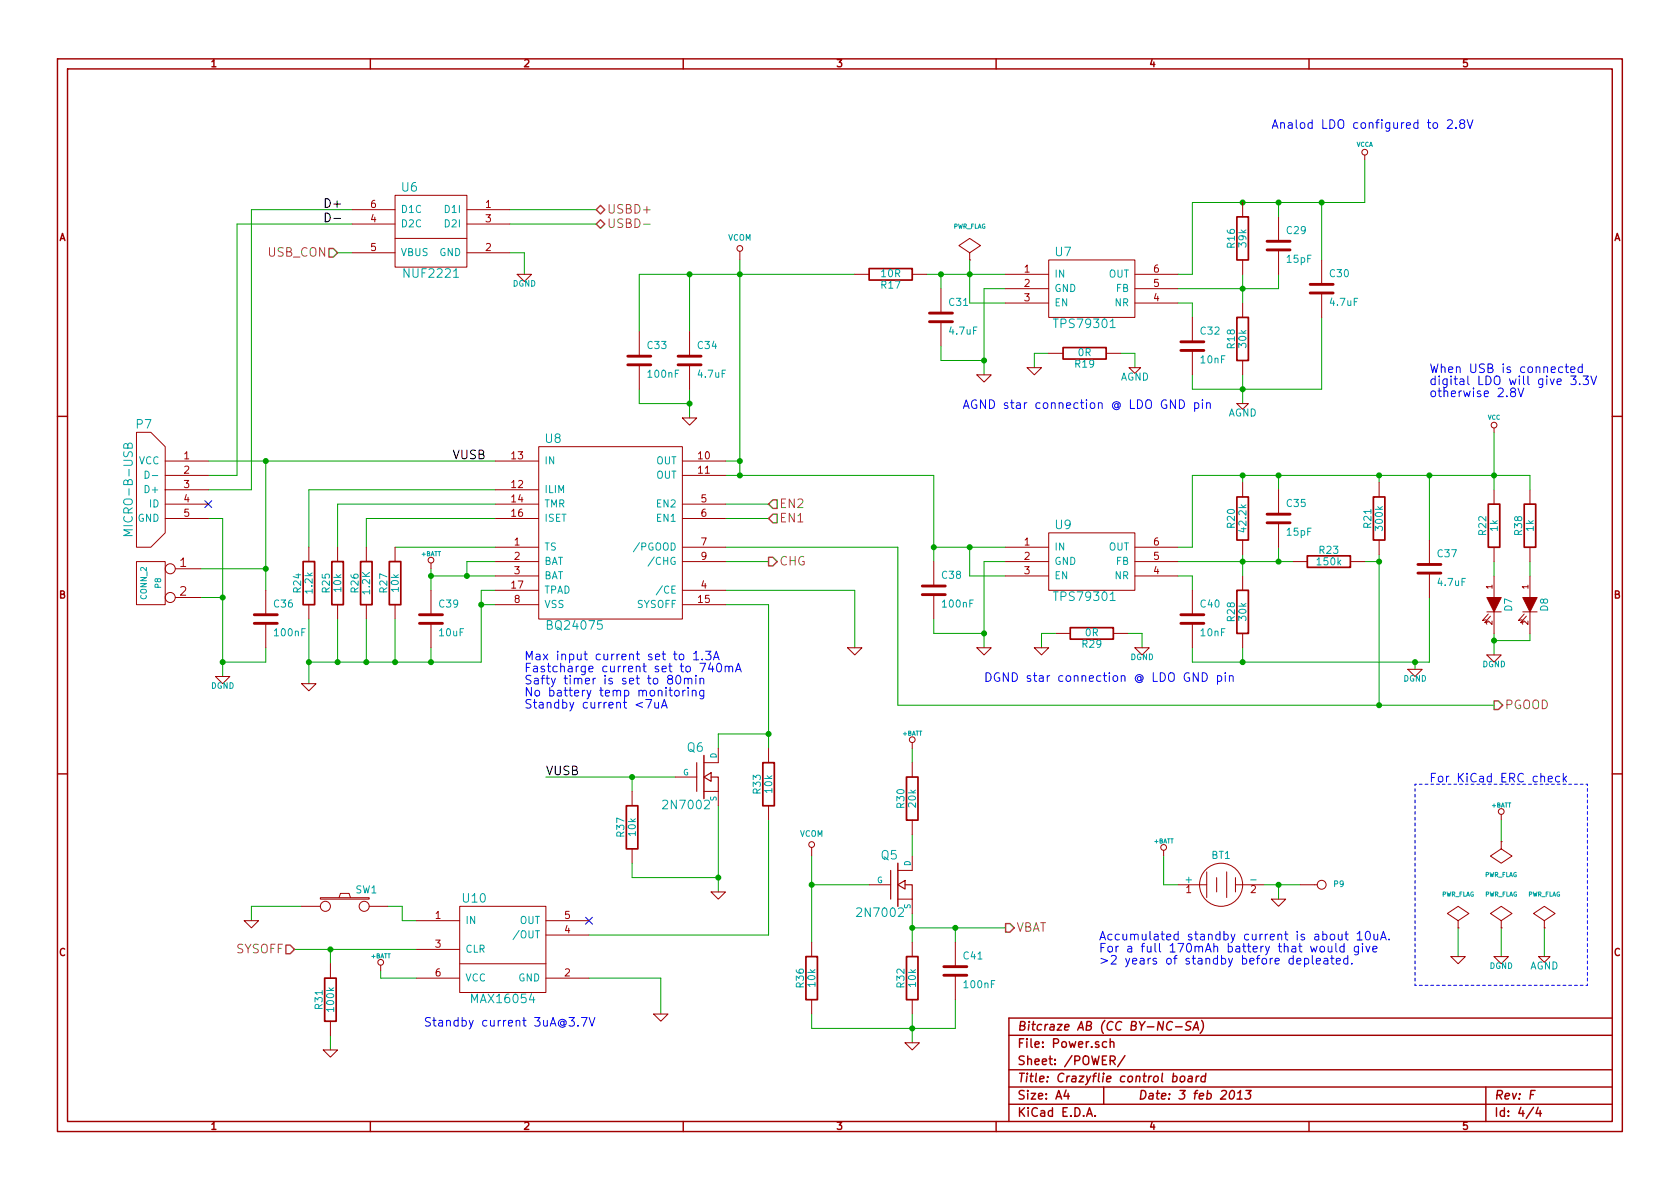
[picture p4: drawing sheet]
<svg xmlns="http://www.w3.org/2000/svg" width="297mm" height="210mm" viewBox="0 0 297 210" stroke-linecap="round" stroke-linejoin="round" font-family="sans-serif">
<g fill="none" stroke="#a00000" stroke-width=".25">
<path d="M10.2 10.4h276.6v189.7h-276.6zM11.9 12.2h273.2v186.1h-273.2zM65.5 10.4v1.8M120.8 10.4v1.8M176.1 10.4v1.8M231.4 10.4v1.8M10.2 73.6h1.7M285.1 73.6h1.7M10.2 136.8h1.7M124.5 133.6v7.6M285.1 136.8h1.7M158.7 152.6v7.7"/>
<path d="M65.5 198.3v1.8M120.8 198.3v1.8M176.1 198.3v1.8M178.4 183.1h106.7M178.4 189.2h106.7M178.4 195.3h106.7M178.4 192.2h106.7M188.5 192.8l-.4 1h1M188.8 193.3v1.1M192.1 197.4l.5-1.5 .5 1.5M192.3 197h.7M193.6 197.3v.1"/>
<path d="M195.1 192.2v3.1M195.7 184.3a.48 .48 0 0 0-.7 0v.8l.2 .1 .5-.1M196.3 184.3h.1a.36 .36 0 0 1 .6 .1v.8M196.3 187.5h.7l.2-.3-.1-.3-.2-.2h-.6v1.6M196.3 183.7v1.5M196.7 187.5l.5 .8M198.9 186.7l-1.3 1.9M207.4 190.4l.5-.1 .2 .3-.1 .6-.3 .1-.4-.1M207.5 189.8l-.2 1.5M207.8 181.6h1.2M208.9 190.4l.3-.1 .3 .3-.1 .4-.3 .3-.3-.1-.2-.2 .1-.4zM210.2 190.4h.5v.9"/>
<path d="M210.6 180.7a.61 .61 0 0 0-.9 .2l.1 .3 .4 .3a.36 .36 0 0 1 .3 .3 .36 .36 0 0 1-.3 .4l-.6-.1M210.8 190.7a.69 .69 0 0 0-.8 .3l.1 .2 .1 .1 .5-.1M210.9 182.2l.7-1.6 .3 1.6M211.1 181.7h.7M211.6 190.3l-.2 1M212 190.3l-.3 .1-.2 .2M212.5 180.4a1.78 1.78 0 0 1-.3 2.3M213.1 190.4l-.1-.1a.52 .52 0 0 0-.6 .3v.6l.2 .1 .4-.1M213.2 189.8l-.2 1.5M217.6 193l.4-.2a.88 .88 0 0 1-.3 1.6l-.3-.3a1.19 1.19 0 0 1 .2-1.1zM218.7 194.4h.9M218.8 193.3l.6-.5-.2 1.6"/>
<path d="M220.3 192.8h.9l-.6 .6 .4 .1 .1 .2-.2 .6-.6 .1-.2-.2M231.4 198.3v1.8M262.7 192.2v6.1M271.1 195.8l-1.3 2M272 195.8l-.4 1.1h.9M272.3 196.4v1M285.1 180h-106.7v18.3"/>
</g>
<g fill="none" stroke="#00a000" stroke-width=".18">
<path d="M62.2 39.6h-20.3v44.5h-5.1M62.2 37.1h-17.8v49.5h-7.6M90.2 37.1h15.2M90.2 39.6h15.2M226.1 35.8v2.5M233.7 35.8v10.2M241.3 28.2v7.6h-30.5v12.7h-2.5M59.7 44.7h2.5M90.2 44.7h2.5v3.8M121.9 48.5v10.2M130.8 46v38.1M151.1 48.5h-38.1v10.2"/>
<path d="M163.8 48.5h14M166.4 48.5v2.5M171.4 46v7.6h6.4M177.8 51h-3.8v15.3M208.3 53.6h2.5v2.5M219.7 48.5v5.1M226.1 48.5v2.5h-17.8M233.7 56.1v12.7h-22.9v-2.5M113 68.8v2.6h8.9M121.9 68.8v5.1M166.4 61.2v2.5h7.6M185.4 62.5h-2.5v2.5"/>
<path d="M198.1 62.5h2.6v2.5M219.7 66.3v5.1M264.2 76.4v10.2M36.8 91.7h2.6v27.9M36.8 81.5h50.8M47 81.5v22.9M69.8 96.8h17.8M87.6 89.1h-27.9v7.7M87.6 86.6h-33v10.2M87.6 99.3h-5.1v2.5M87.6 91.7h-22.8v5.1M128.3 84.1h36.8v15.2"/>
<path d="M128.3 89.1h7.6M128.3 99.3h7.6M128.3 96.8h30.4v27.9h105.5M128.3 91.7h7.6M128.3 81.5h2.5M165.1 96.8h12.7M171.4 96.8v5h6.4M177.8 99.3h-3.8v15.2M208.3 99.3h20.3M219.7 84.1v1.2M219.7 98v3.8M226.1 84.1v2.5"/>
<path d="M226.1 96.8v2.5M241.3 99.3h2.5M243.8 84.1v1.2M243.8 98v26.7M252.7 84.1v11.4M264.2 99.3v2.5M270.5 86.6v-2.5h-59.7v12.7h-2.5M270.5 99.3v2.5M35.6 105.7h3.8M35.6 100.6h11.4M47 114.5v2.6h-7.6M54.6 109.5v11.4"/>
<path d="M59.7 109.5v7.6M64.8 109.5v7.6M69.8 109.5v7.6M76.2 100.6v3.8M76.2 114.5v2.6M76.2 101.8h11.4M85.1 106.9h2.5M87.6 104.4h-2.5v12.7h-30.5M128.3 106.9h7.6v25.4M128.3 104.4h22.8v10.1M165.1 109.5v2.5h8.9M186.7 112h-2.6v2.5"/>
<path d="M199.4 112h2.5v2.5M208.3 101.8h2.5v2.6M219.7 114.5v2.6M250.2 117.1v1.3M252.7 105.7v11.4h-41.9v-2.6M264.2 112v3.8M270.5 112v1.3h-6.3M96.5 137.4h22.9M111.8 137.4v2.5M135.9 129.8h-8.9v2.5M161.3 132.3v2.6M111.8 152.6v2.6h15.2"/>
<path d="M127 142.5v15.2M135.9 145v20.3h-31.8M143.5 151.4v15.2M143.5 156.5h10.2M161.3 147.6v3.8M205.7 151.4v5.1h2.6M223.5 156.5h6.4M226.1 156.5v2.5M265.4 145v3.8M52.1 167.9h21.6M53.3 160.3h-8.9v2.5M58.4 167.9v2.5"/>
<path d="M67.3 171.7v1.3h6.4M68.6 160.3h2.5v2.5h2.6M104.1 173h12.7v6.3M161.3 161.5v5.1M161.3 179.3v5.1M161.3 164.1h16.5M168.9 176.8v5.1h-25.4v-2.6M168.9 164.1v2.5M257.8 164.1v5.1M265.4 164.1v5.1M273 164.1v5.1M58.4 183.1v2.6"/>
</g>
<path d="M280.7 138.7h-30.5M280.7 138.7v35.5M250.2 174.2v-35.5M280.7 174.2h-30.5" fill="none" stroke="#00f" stroke-width=".18" stroke-dasharray=".5" stroke-dashoffset=".3"/>
<g fill="#00a000" stroke="#00a000" stroke-width=".25">
<circle cx="264.2" cy="113.3" r=".41"/>
<circle cx="135.9" cy="129.8" r=".41"/>
<circle cx="39.4" cy="105.7" r=".41"/>
<circle cx="76.2" cy="117.1" r=".41"/>
<circle cx="85.1" cy="106.9" r=".41"/>
<circle cx="121.9" cy="71.4" r=".41"/>
<circle cx="243.8" cy="99.3" r=".41"/>
<circle cx="243.8" cy="124.7" r=".41"/>
<circle cx="243.8" cy="84.1" r=".41"/>
<circle cx="219.7" cy="35.8" r=".41"/>
<circle cx="130.8" cy="48.5" r=".41"/>
<circle cx="226.1" cy="35.8" r=".41"/>
<circle cx="233.7" cy="35.8" r=".41"/>
<circle cx="226.1" cy="99.3" r=".41"/>
<circle cx="219.7" cy="117.1" r=".41"/>
<circle cx="219.7" cy="99.3" r=".41"/>
<circle cx="130.8" cy="84.1" r=".41"/>
<circle cx="54.6" cy="117.1" r=".41"/>
<circle cx="69.8" cy="117.1" r=".41"/>
<circle cx="39.4" cy="117.1" r=".41"/>
<circle cx="250.2" cy="117.1" r=".41"/>
<circle cx="165.1" cy="96.8" r=".41"/>
<circle cx="174" cy="112" r=".41"/>
<circle cx="174" cy="63.7" r=".41"/>
<circle cx="171.4" cy="96.8" r=".41"/>
<circle cx="130.8" cy="81.5" r=".41"/>
<circle cx="166.4" cy="48.5" r=".41"/>
<circle cx="171.4" cy="48.5" r=".41"/>
<circle cx="82.5" cy="101.8" r=".41"/>
<circle cx="47" cy="81.5" r=".41"/>
<circle cx="64.8" cy="117.1" r=".41"/>
<circle cx="264.2" cy="84.1" r=".41"/>
<circle cx="58.4" cy="167.9" r=".41"/>
<circle cx="252.7" cy="84.1" r=".41"/>
<circle cx="226.1" cy="84.1" r=".41"/>
<circle cx="219.7" cy="51" r=".41"/>
<circle cx="219.7" cy="68.8" r=".41"/>
<circle cx="219.7" cy="84.1" r=".41"/>
<circle cx="121.9" cy="48.5" r=".41"/>
<circle cx="76.2" cy="101.8" r=".41"/>
<circle cx="59.7" cy="117.1" r=".41"/>
<circle cx="47" cy="100.6" r=".41"/>
<circle cx="226.1" cy="156.5" r=".41"/>
<circle cx="127" cy="155.2" r=".41"/>
<circle cx="111.8" cy="137.4" r=".41"/>
<circle cx="143.5" cy="156.5" r=".41"/>
<circle cx="161.3" cy="181.9" r=".41"/>
<circle cx="161.3" cy="164.1" r=".41"/>
<circle cx="168.9" cy="164.1" r=".41"/>
</g>
<path d="M105.4 39.6l.8-.7 .7 .7-.7 .8zM105.4 37.1l.8-.8 .7 .8-.7 .7zM58.2 43.9h.7l.8 .8-.8 .8h-.7zM135.9 98.5h.8l.7 .8-.7 .8h-.8zM136.7 88.4h.7v1.5h-.7l-.8-.8zM136.7 90.9h.7v1.6h-.7l-.8-.8zM264.2 123.9h.7l.8 .8-.8 .8h-.7zM50.5 167.1h.8l.8 .8-.8 .8h-.8zM177.8 163.3h.8l.7 .8-.7 .7h-.8z" fill="none" stroke="#808000" stroke-width=".25"/>
<g fill="none" stroke="#a00000" stroke-width=".18">
<path d="M62.2 37.1h7.6M62.2 39.6h7.6M69.8 34.5h12.7v12.7h-12.7zM82.5 37.1h7.7M82.5 39.6h7.7M219.7 35.8v2.5M226.1 38.3v4.4M241.3 27.4v.8M62.2 44.7h7.6M69.8 42.2h12.7M82.5 44.7h7.7M91.4 48.5h2.6l-1.3 1.3z"/>
<path d="M113 58.7v4.3M121.9 58.7v4.3M130.8 44.4v1.6M151.1 48.5h2.6M161.3 48.5h2.5M166.4 51v4.4M166.4 56.9v4.3M171.4 46h.1M171.4 44.7l2-1.3-2-1.2-1.9 1.2 1.9 1.3v1.3M177.8 48.5h7.6M177.8 51h7.6M177.8 53.6h7.6"/>
<path d="M185.4 46h15.3v10.1h-15.3zM200.7 48.5h7.6M200.7 51h7.6M200.7 53.6h7.6M210.8 56.1v4.3M219.7 46v2.5M219.7 53.6v2.5M226.1 44.2v4.3M233.7 46v4.3M233.7 51.8v4.3M24.1 76.4h2.6l2.5 2.6v15.2l-2.5 2.6h-2.6zM95.2 79h25.4v30.5h-25.4z"/>
<path d="M113 64.5v4.3M120.6 73.9h2.6l-1.3 1.3zM121.9 64.5v4.3M172.7 66.3h2.6l-1.3 1.3zM181.6 65h2.5l-1.2 1.3zM185.4 62.5h2.6M195.6 62.5h2.5M199.6 65h2.1l-1 1zM210.8 62v4.3M218.7 71.4h2l-1 1zM219.7 63.7v2.6M264.2 75.7v.7"/>
<path d="M24.1 99.3h5.1v7.6h-5.1zM29.2 89.1h7.6M29.2 91.7h7.6M29.2 81.5h7.6M29.2 84.1h7.6M29.2 86.6h7.6M54.6 96.8v2.5M59.7 96.8v2.5M64.8 96.8v2.5M69.8 96.8v2.5M76.2 99.6v1M87.6 96.8h7.6"/>
<path d="M87.6 99.3h7.6M87.6 89.1h7.6M87.6 91.7h7.6M87.6 81.5h7.6M87.6 86.6h7.6M120.6 96.8h7.7M120.6 99.3h7.7M120.6 89.1h7.7M120.6 91.7h7.7M120.6 81.5h7.7M120.6 84.1h7.7M165.1 99.3v4.3"/>
<path d="M177.8 96.8h7.6M177.8 99.3h7.6M185.4 94.2h15.3v10.2h-15.3zM200.7 96.8h7.6M200.7 99.3h7.6M219.7 85.3v2.6M219.7 95.5v2.5M226.1 86.6v4.3M226.1 92.5v4.3M228.6 99.3h2.5M238.8 99.3h2.5M243.8 85.3v2.6"/>
<path d="M243.8 95.5v2.5M252.7 95.5v4.3M264.2 86.6v2.5M264.2 96.8v2.5M270.5 86.6v2.5M270.5 96.8v2.5M31 100.6h4.6M31 105.7h4.6M38.1 119.6h2.5l-1.2 1.3zM47 104.4v4.3M47 110.2v4.3M54.6 106.9v2.6"/>
<path d="M59.7 106.9v2.6M64.8 106.9v2.6M69.8 106.9v2.6M76.2 104.4v4.3M76.2 110.2v4.3M87.6 101.8h7.6M87.6 104.4h7.6M87.6 106.9h7.6M120.6 104.4h7.7M120.6 106.9h7.7M149.9 114.5h2.5l-1.3 1.3zM165.1 105.2v4.3"/>
<path d="M172.7 114.5h2.6l-1.3 1.3zM177.8 101.8h7.6M182.9 114.5h2.5l-1.3 1.3zM186.7 112h2.5M196.8 112h2.6M200.7 114.5h2.5l-1.3 1.3zM200.7 101.8h7.6M210.8 104.4v4.3M210.8 110.2v4.3M219.7 101.8v2.6M219.7 112v2.5M248.9 118.4h2.6l-1.3 1.2z"/>
<path d="M252.7 101.3v4.4M262.9 115.8h2.5l-1.2 1.3zM262.9 108.2h2.5M263.1 108.6l-1 1.1 .7-.1M263.5 109l-1 1.1 .6-.1M264.2 101.8v3.9M264.2 108.2v3.8M269.2 108.2h2.6M269.5 108.6l-1 1.1 .6-.1M269.9 109l-1 1.1 .6-.1M270.5 101.8v3.9M270.5 108.2v3.8"/>
<path d="M53.3 120.9h2.6l-1.3 1.3zM111.8 139.9v2.6M119.4 137.4h3.8M124.5 139.9h2.5v2.6M127 132.3v2.6h-2.5M135.9 132.3v2.6M161.3 131.3v1M161.3 134.9v2.5M56.6 158.7h8.7v.3h-8.7zM59.9 158.7l.3-.7h1.5l.3 .7M111.8 150.1v2.5M125.7 157.7h2.6l-1.3 1.3z"/>
<path d="M135.9 142.5v2.5M143.5 149.9v1.5M153.7 156.5h3.8M158.7 159h2.6v2.5M161.3 151.4v2.5h-2.6M161.3 145v2.6M205.7 150.4v1M208.3 156.5h5.1M213.4 154.2v4.5M215.1 155.2v2.5M216.9 154.2v4.5M218.4 156.5h5.1"/>
<path d="M218.4 155.2v2.5M224.8 159h2.5l-1.2 1.3zM229.9 156.5h3M265.4 148.8h.1M265.4 148.8v1.3l1.9 1.3-1.9 1.2-1.9-1.2 1.9-1.3M265.4 144v1M43.2 162.8h2.5l-1.3 1.3zM53.3 160.3h3.3M58.4 170.4v2.6M65.3 160.3h3.3M67.3 170.7v1M73.7 162.8h7.6"/>
<path d="M73.7 173h7.6M73.7 167.9h7.6M81.3 160.3h15.2v15.2h-15.2zM81.3 170.4h15.2M96.5 162.8h7.6M96.5 173h7.6M96.5 165.3h7.6M115.6 179.3h2.5l-1.3 1.3zM143.5 166.6v2.6M143.5 176.8v2.5M161.3 166.6v2.6M161.3 176.8v2.5"/>
<path d="M168.9 166.6v4.3M168.9 172.5v4.3M256.5 169.2h2.6l-1.3 1.2zM257.8 164.1h.1M257.8 162.8l1.9-1.3-1.9-1.2-1.9 1.2 1.9 1.3v1.3M264.2 169.2h2.5l-1.3 1.2zM265.4 164.1h.1M265.4 162.8l1.9-1.3-1.9-1.2-1.9 1.2 1.9 1.3v1.3M272 169.2h2.1l-1.1 1zM273 164.1h.1M273 162.8l2-1.3-2-1.2-1.9 1.2 1.9 1.3v1.3M57.1 185.7h2.6l-1.3 1.2z"/>
<path d="M58.4 180.6v2.5M160 184.4h2.6l-1.3 1.3z"/>
<circle cx="241.3" cy="26.9" r=".51"/>
<circle cx="130.8" cy="43.9" r=".51"/>
<circle cx="264.2" cy="75.2" r=".51"/>
<circle cx="76.2" cy="99.1" r=".51"/>
<circle cx="30.1" cy="100.6" r=".89"/>
<circle cx="30.1" cy="105.7" r=".89"/>
<circle cx="161.3" cy="130.8" r=".51"/>
<circle cx="143.5" cy="149.3" r=".51"/>
<circle cx="205.7" cy="149.9" r=".51"/>
<circle cx="215.9" cy="156.5" r="3.8"/>
<circle cx="233.7" cy="156.5" r=".79"/>
<circle cx="265.4" cy="143.5" r=".51"/>
<circle cx="57.5" cy="160.3" r=".89"/>
<circle cx="64.4" cy="160.3" r=".89"/>
<circle cx="67.3" cy="170.2" r=".51"/>
</g>
<g fill="none" stroke="#00f" stroke-width=".18">
<path d="M255.9 21.3l.2-.1h.4l.2 .1 .1 .3-.1 .2-.8 .9h.9M257.4 22.6v.1M258.4 21.8l-.3-.2 .1-.3a.48 .48 0 0 1 .7 0l.1 .3-.2 .2h-.4l-.3 .3 .1 .5 .2 .1h.3l.3-.3v-.3l-.3-.3M259.4 21.2l.5 1.5 .5-1.5M208.5 70.7a.77 .77 0 0 1 .9 .8 .77 .77 0 0 1-.9 .7zM211.2 71.3a.48 .48 0 0 1 .7 .1v.7l-.2 .1h-.5M211.2 71.2v1.5M212.6 70.7v.2M212.6 71.2v1M213.3 71.4l.1-.1a.36 .36 0 0 1 .6 .1v.8M213.3 71.2v1M267.4 69.3l-.3-.3 .1-.2a.48 .48 0 0 1 .7 0l.1 .2-.2 .2-.4 .1-.3 .3 .1 .4 .2 .1h.3l.3-.2v-.3l-.3-.3"/>
<path d="M268.4 68.6l.5 1.5 .5-1.5M276.7 64.9h.6M276.9 64.4v1.3l.4 .2M277.7 65.4l.8-.2-.1-.3h-.4l-.3 .2 .1 .7h.6M277.7 66.5h1l-.5 .6 .4 .1v.7l-.2 .1-.7-.1M279.3 67.9v.1M279.8 64.9a.48 .48 0 0 0-.7 .1v.8l.2 .1 .5-.1M279.8 64.4v1.5M279.9 66.5h.9l-.5 .6 .5 .1v.7l-.3 .1-.6-.1M281.3 66.5l.5 1.5 .5-1.5M119.6 119.6l.3-.2a.86 .86 0 0 1 .5 .7 .86 .86 0 0 1-.4 .8 .81 .81 0 0 1-.4-1.3zM120.2 115.8l.2-.1 .4 .1v.8l-.2 .1-.4-.1z"/>
<path d="M121 119.9v1M122.6 115.6l.5-.4v1.5M122.6 116.7h.9M123 119.9v1M123.7 117.3h1.1l-.7 1.5M123.8 119.9v1M124.2 116.6v.1M124.8 115.2h.9l-.5 .5 .4 .2v.7l-.2 .1-.6-.1M125.6 117.2l-.4 1.1h1M126 117.8v1M126.1 116.7l.5-1.5 .6 1.5M126.3 116.3h.7"/>
<path d="M126.8 117.4l.3-.1a.86 .86 0 0 1 .5 .7 .86 .86 0 0 1-.4 .8 .81 .81 0 0 1-.4-1.4zM128.2 118l.1-.1a.36 .36 0 0 1 .6 .1v.8M128.2 117.8v1M128.9 118a.35 .35 0 0 1 .3-.2 .35 .35 0 0 1 .3 .2v.8M130 118.8l.6-1.5 .5 1.5M130.2 118.4h.7M212.6 119a.77 .77 0 0 1 .9 .7 .77 .77 0 0 1-.9 .8zM215.3 119.6a.48 .48 0 0 1 .6 0v.8l-.2 .1-.4-.1M215.3 119.5v1.5M216.6 119v.1M216.6 119.5v1M217.4 119.6a.36 .36 0 0 1 .6 .1v.8"/>
<path d="M217.4 119.5v1M114.2 123.7h1l-.6 1.5M115.8 124.2v.8a.39 .39 0 0 0 .6 .1M116.4 124.2v1M116.9 125.2l.5-1.5 .6 1.5M117.1 124.8h.7M118.3 120.1l-.3-.3 .1-.2a.48 .48 0 0 1 .7 0l.1 .2-.1 .2-.5 .1-.3 .3 .1 .4 .2 .1h.3l.3-.2v-.3l-.3-.3M119.4 122.2l.2-.1 .4 .1v.8l-.2 .1-.4-.1zM120.7 122.1v1M121 120.1l.1-.1a.36 .36 0 0 1 .6 .2v.7M121.2 122.1h-.3l-.2 .3M121.7 120.2a.35 .35 0 0 1 .3-.3 .35 .35 0 0 1 .3 .3v.7"/>
<path d="M121.7 121.6v.1M121.7 122.1v1M122.4 122.2l.1-.1a.36 .36 0 0 1 .6 .2v.8M122.4 122.1v1M123.8 120.1l.1-.1a.36 .36 0 0 1 .5 .2v.7M124.4 122.1v1.2l-.2 .3-.4-.1M124.4 122.1a.48 .48 0 0 0-.6 .1v.8l.2 .1 .4-.1M273.7 137.8l.8-.2-.1-.3h-.4l-.3 .2 .1 .7h.6M275.8 137.3a.48 .48 0 0 0-.7 .1v.7l.2 .2 .5-.1M276.4 136.7v1.6M276.6 137.7l.4 .6M277 137.3l-.6 .5"/>
<path d="M100.6 179.9h.9l-.5 .6 .5 .2v.6l-.3 .2-.6-.2M102.8 179.9h1l-.7 1.6M104.2 179.9l.5 1.6 .5-1.6M230.7 169.5a.48 .48 0 0 1 .6 .1v.8l-.2 .1-.4-.1M230.7 169.5v1.5M232 169v1.3l.3 .2M232.7 170l.8-.2-.1-.3h-.4l-.3 .2 .1 .7h.6M233.5 167.5l.2-.2 .4 .2v.7l-.2 .1-.4-.1zM234.1 169.5h.6l.1 1M234.8 169.8l-.5 .1a.3 .3 0 0 0-.3 .3 .3 .3 0 0 0 .3 .3l.5-.1M234.8 167.3v.8a.39 .39 0 0 0 .7 .1M235.3 169.5h.6"/>
<path d="M235.5 169v1.3l.4 .2M235.5 167.3v1M236.2 166.8v1.3l.2 .2M236.3 170l.7-.2-.1-.3h-.4l-.2 .2v.7h.6M236.6 165.2v.8a.39 .39 0 0 0 .7 .1M237.3 165.2v1M237.6 167.4a.48 .48 0 0 0-.6 .1v.7l.2 .1h.4M237.6 166.8v1.5M237.8 165.2h.6M238 164.7v1.3l.4 .2M238.3 169.5a.48 .48 0 0 0-.7 .1v.8l.3 .1 .4-.1M238.3 169v1.5"/>
<path d="M239 170.4v.1M240 165.1l.4-.4v1.5M240 166.2h.8M240.2 167.3v1.3l-.3 .3-.4-.1M240.2 167.4a.48 .48 0 0 0-.7 .1v.7l.3 .1h.4M240.9 166.8v.2M240.9 167.3v1M241.5 167.3l.4 1 .3-1M241.6 164.8l.2-.1a.86 .86 0 0 1 .5 .7 .86 .86 0 0 1-.4 .8 .81 .81 0 0 1-.3-1.4zM242.7 167.8l.8-.1-.1-.3-.4-.1-.3 .3 .1 .7h.6M242.9 165.2v.8a.39 .39 0 0 0 .7 .1M243.6 165.2v1"/>
<path d="M244.1 166.2l.5-1.5 .5 1.5M244.2 165.8h.8M245.6 166.1v.1M102.2 181.3v.2"/>
</g>
<g fill="#a00000" stroke="#a00000" stroke-width=".18">
<path d="M269.2 105.7h2.6l-1.3 2.5z"/>
<path d="M262.9 105.7h2.5l-1.2 2.5z"/>
</g>
<g fill="none" stroke="#a00000" stroke-width=".3">
<path d="M218.7 38.3h2v7.7h-2zM153.7 47.5h7.6v2h-7.6zM218.7 56.1h2v7.6h-2zM188 61.5h7.6v2h-7.6zM53.6 99.3h2v7.6h-2zM58.7 99.3h2v7.6h-2zM63.8 99.3h2v7.6h-2zM68.8 99.3h2.1v7.6h-2.1zM218.7 87.9h2v7.6h-2zM231.1 98.3h7.7v2h-7.7zM242.8 87.9h2.1v7.6h-2.1zM263.1 89.1h2.1v7.7h-2.1z"/>
<path d="M269.5 89.1h2v7.7h-2zM189.2 111h7.6v2h-7.6zM218.7 104.4h2v7.6h-2zM134.9 134.9h2v7.6h-2zM160.3 137.4h2v7.6h-2zM110.7 142.5h2.1v7.6h-2.1zM57.4 173h2v7.6h-2zM142.5 169.2h2v7.6h-2zM160.3 169.2h2v7.6h-2z"/>
</g>
<path d="M123.2 134.9v5M124.5 137.4l1.2-.8v1.6zM125.7 137.4h1.3v2.5M157.5 153.9v5.1M158.7 156.5l1.3-.8v1.5zM160 156.5h1.3v2.5" fill="none" stroke="#a00000" stroke-width=".2"/>
<g fill="none" stroke="#a00000" stroke-width=".51">
<path d="M164.3 56.9h4.1M164.3 55.4h4.1M224 44.2h4.1M224 42.7h4.1M231.6 51.8h4.1M231.6 50.3h4.1M111 64.5h4.1M111 63h4.1M119.9 64.5h4.1M119.9 63h4.1M208.8 62h4.1M208.8 60.4h4.1"/>
<path d="M224 92.5h4.1M224 90.9h4.1M250.7 99.8h4.1M45 110.2h4M45 108.7h4M74.2 110.2h4M74.2 108.7h4M163.1 105.2h4M163.1 103.6h4M208.8 110.2h4.1M208.8 108.7h4.1M250.7 101.3h4.1"/>
<path d="M166.9 172.5h4M166.9 170.9h4"/>
</g>
<path d="M57.5 37.7a.77 .77 0 0 1 .9 .7 .77 .77 0 0 1-.9 .8zM59 38.6h1.2" fill="none" stroke="#000" stroke-width=".18"/>
<path d="M80.2 49h.9M196.3 57.9h.9M22.6 78.7a.41 .41 0 0 1 .2-.3 .41 .41 0 0 1 .5 0l.1 .3v.5h-1.5v-.6l.3-.2 .3 .1 .1 .2v.5M23.4 93.7h-1.5l1.1 .5-1.1 .5h1.5M25.7 83.3a.64 .64 0 0 1 .7 .6 .64 .64 0 0 1-.7 .7zM26.9 84.1h1M117.1 103.6l-1.1 1.6M196.3 106.2h.9" fill="none" stroke="#00a0a0" stroke-width=".18"/>
<path d="M36.2 88.5l1.2 1.3M37.4 88.5l-1.2 1.3M103.5 162.2l1.2 1.2M104.7 162.2l-1.2 1.2" fill="none" stroke="#0000c0" stroke-width=".18"/>
<path d="M113.8 39.6h1.2" fill="none" stroke="#808000" stroke-width=".18"/>
<g font-size="2.1" fill="#00f">
<text x="224.8" y="22.9">Analod LDO configured to 2.8V</text>
<text x="252.7" y="66">When USB is connected</text>
<text x="252.7" y="68.2">digital LDO will give 3.3V</text>
<text x="252.7" y="70.3">otherwise 2.8V</text>
<text x="170.2" y="72.4">AGND star connection @ LDO GND pin</text>
<text x="92.7" y="116.8">Max input current set to 1.3A</text>
<text x="92.7" y="119">Fastcharge current set to 740mA</text>
<text x="92.7" y="121.1">Safty timer is set to 80min</text>
<text x="92.7" y="123.2">No battery temp monitoring</text>
<text x="92.7" y="125.4">Standby current &lt;7uA</text>
<text x="174" y="120.6">DGND star connection @ LDO GND pin</text>
<text x="252.7" y="138.4">For KiCad ERC check</text>
<text x="194.3" y="166.4">Accumulated standby current is about 10uA.</text>
<text x="194.3" y="168.5">For a full 170mAh battery that would give</text>
<text x="194.3" y="170.6">&gt;2 years of standby before depleated.</text>
<text x="74.9" y="181.6">Standby current 3uA@3.7V</text>
</g>
<g font-size="2.1" fill="#00a0a0">
<text x="71" y="34">U6</text>
<text x="186.6" y="45.4">U7</text>
<text x="71.7" y="49.2">NUF2221</text>
<text x="186.8" y="58.1">TPS79301</text>
<text x="24.1" y="75.9">P7</text>
<text x="96.4" y="78.4">U8</text>
<text x="23.5" y="93.8" transform="rotate(-90 23.5 93.8)">MICRO-B-USB</text>
<text x="186.6" y="93.6">U9</text>
<text x="186.8" y="106.3">TPS79301</text>
<text x="97.1" y="111.4">BQ24075</text>
<text x="121.5" y="133">Q6</text>
<text x="117.6" y="143.2">2N7002</text>
<text x="155.8" y="152.1">Q5</text>
<text x="81.9" y="159.7">U10</text>
<text x="151.9" y="162.2">2N7002</text>
<text x="83.6" y="177.5">MAX16054</text>
</g>
<g font-size="2.1">
<text x="57.1" y="36.8">D+</text>
<text x="80" y="81.3">VUSB</text>
<text x="96.5" y="137.2">VUSB</text>
</g>
<g font-size="2.1" fill="#808000">
<text x="107.3" y="40.4">USBD-</text>
<text x="107.3" y="37.8">USBD+</text>
<text x="47.4" y="45.5">USB_CON</text>
<text x="137.8" y="89.9">EN2</text>
<text x="137.8" y="92.5">EN1</text>
<text x="137.8" y="100.1">CHG</text>
<text x="266.1" y="125.5">PGOOD</text>
<text x="179.7" y="164.8">VBAT</text>
<text x="41.7" y="168.7">SYSOFF</text>
</g>
<g font-size="2.1" fill="#a00000">
<text x="31.8" y="100.3">1</text>
<text x="31.8" y="105.4">2</text>
<text x="179.9" y="185.4">File: Power.sch</text>
<text x="179.9" y="182.3">Bitcraze AB (CC BY-NC-SA)</text>
<text x="179.9" y="191.5">Title: Crazyflie control board</text>
<text x="179.9" y="188.4">Sheet: /POWER/</text>
<text x="179.9" y="197.6">KiCad E.D.A.</text>
<text x="179.9" y="194.5">Size: A4</text>
<text x="201.2" y="194.5">Date: 3 feb 2013</text>
<text x="264.2" y="194.5">Rev: F</text>
<text x="264.2" y="197.6">Id: 4/4</text>
</g>
<g font-size="1.8" fill="#a00000">
<text x="37.3" y="11.9">1</text>
<text x="92.7" y="11.9">2</text>
<text x="148" y="11.9">3</text>
<text x="203.3" y="11.9">4</text>
<text x="258.6" y="11.9">5</text>
<text x="65.6" y="39.4">4</text>
<text x="65.6" y="36.8">6</text>
<text x="85.9" y="36.8">1</text>
<text x="85.9" y="39.4">3</text>
<text x="10.4" y="42.7">A</text>
<text x="65.6" y="44.4">5</text>
<text x="85.9" y="44.4">2</text>
<text x="285.3" y="42.7">A</text>
<text x="181.1" y="48.3">1</text>
<text x="181.1" y="50.8">2</text>
<text x="181.1" y="53.3">3</text>
<text x="204" y="53.3">4</text>
<text x="204" y="50.8">5</text>
<text x="204" y="48.3">6</text>
<text x="32.5" y="81.3">1</text>
<text x="32.5" y="83.8">2</text>
<text x="90.5" y="81.3">13</text>
<text x="123.5" y="81.3">10</text>
<text x="123.5" y="83.8">11</text>
<text x="32.5" y="86.4">3</text>
<text x="32.5" y="88.9">4</text>
<text x="90.5" y="86.4">12</text>
<text x="90.5" y="88.9">14</text>
<text x="124" y="88.9">5</text>
<text x="32.5" y="91.4">5</text>
<text x="90.5" y="91.4">16</text>
<text x="124" y="91.4">6</text>
<text x="91" y="96.5">1</text>
<text x="91" y="99.1">2</text>
<text x="91" y="101.6">3</text>
<text x="124" y="96.5">7</text>
<text x="124" y="99.1">9</text>
<text x="181.1" y="96.5">1</text>
<text x="181.1" y="99.1">2</text>
<text x="181.1" y="101.6">3</text>
<text x="204" y="101.6">4</text>
<text x="204" y="99.1">5</text>
<text x="204" y="96.5">6</text>
<text x="10.4" y="105.9">B</text>
<text x="90.5" y="104.1">17</text>
<text x="91" y="106.7">8</text>
<text x="123.5" y="106.7">15</text>
<text x="124" y="104.1">4</text>
<text x="285.3" y="105.9">B</text>
<text x="209.7" y="158">1</text>
<text x="221.1" y="158">2</text>
<text x="77" y="162.6">1</text>
<text x="77" y="167.6">3</text>
<text x="99.8" y="165.1">4</text>
<text x="99.8" y="162.6">5</text>
<text x="10.4" y="169.1">C</text>
<text x="77" y="172.7">6</text>
<text x="99.8" y="172.7">2</text>
<text x="285.3" y="169.1">C</text>
<text x="37.3" y="199.8">1</text>
<text x="92.7" y="199.8">2</text>
<text x="148" y="199.8">3</text>
<text x="203.3" y="199.8">4</text>
<text x="258.6" y="199.8">5</text>
</g>
<g font-size="1.8" fill="#00a0a0">
<text x="70.9" y="40.3">D2C</text>
<text x="70.9" y="37.7">D1C</text>
<text x="78.8" y="37.7">D1I</text>
<text x="78.8" y="40.3">D2I</text>
<text x="227.6" y="41.4">C29</text>
<text x="70.9" y="45.3">VBUS</text>
<text x="77.6" y="45.3">GND</text>
<text x="218.4" y="43.8" transform="rotate(-90 218.4 43.8)">R16</text>
<text x="220.4" y="43.6" transform="rotate(-90 220.4 43.6)">39k</text>
<text x="227.6" y="46.5">15pF</text>
<text x="155.9" y="51.1">R17</text>
<text x="155.9" y="49.1">10R</text>
<text x="186.4" y="49.1">IN</text>
<text x="186.4" y="51.7">GND</text>
<text x="195.9" y="49.1">OUT</text>
<text x="197.3" y="51.7">FB</text>
<text x="235.2" y="49.1">C30</text>
<text x="167.9" y="54.1">C31</text>
<text x="168" y="59.2">4.7uF</text>
<text x="186.4" y="54.2">EN</text>
<text x="197.1" y="54.2">NR</text>
<text x="212.3" y="59.2">C32</text>
<text x="235.3" y="54.1">4.7uF</text>
<text x="114.5" y="61.8">C33</text>
<text x="123.4" y="61.8">C34</text>
<text x="190.1" y="65.1">R19</text>
<text x="190.7" y="63">0R</text>
<text x="212.4" y="64.3">10nF</text>
<text x="218.4" y="61.6" transform="rotate(-90 218.4 61.6)">R18</text>
<text x="220.4" y="61.4" transform="rotate(-90 220.4 61.4)">30k</text>
<text x="114.7" y="66.8">100nF</text>
<text x="123.5" y="66.8">4.7uF</text>
<text x="198.1" y="67.4">AGND</text>
<text x="217.1" y="73.7">AGND</text>
<text x="24.5" y="82.2">VCC</text>
<text x="96.3" y="82.2">IN</text>
<text x="115.9" y="82.2">OUT</text>
<text x="25.9" y="87.2">D+</text>
<text x="26.4" y="89.8">ID</text>
<text x="96.3" y="87.2">ILIM</text>
<text x="96.3" y="89.8">TMR</text>
<text x="115.9" y="84.7">OUT</text>
<text x="116.2" y="89.8">EN2</text>
<text x="227.6" y="89.7">C35</text>
<text x="24.3" y="92.3">GND</text>
<text x="96.3" y="92.3">ISET</text>
<text x="116.2" y="92.3">EN1</text>
<text x="218.4" y="93.3" transform="rotate(-90 218.4 93.3)">R20</text>
<text x="220.4" y="93.9" transform="rotate(-90 220.4 93.9)">42.2k</text>
<text x="227.6" y="94.8">15pF</text>
<text x="242.5" y="93.3" transform="rotate(-90 242.5 93.3)">R21</text>
<text x="244.6" y="93.6" transform="rotate(-90 244.6 93.6)">300k</text>
<text x="262.8" y="94.6" transform="rotate(-90 262.8 94.6)">R22</text>
<text x="264.9" y="93.9" transform="rotate(-90 264.9 93.9)">1k</text>
<text x="269.2" y="94.6" transform="rotate(-90 269.2 94.6)">R38</text>
<text x="271.2" y="93.9" transform="rotate(-90 271.2 93.9)">1k</text>
<text x="96.3" y="97.4">TS</text>
<text x="96.3" y="99.9">BAT</text>
<text x="112.5" y="97.4">/PGOOD</text>
<text x="115.2" y="99.9">/CHG</text>
<text x="186.4" y="97.4">IN</text>
<text x="186.4" y="99.9">GND</text>
<text x="195.9" y="97.4">OUT</text>
<text x="197.3" y="99.9">FB</text>
<text x="233" y="100">150k</text>
<text x="233.3" y="98">R23</text>
<text x="254.2" y="98.6">C37</text>
<text x="48.5" y="107.5">C36</text>
<text x="53.3" y="104.7" transform="rotate(-90 53.3 104.7)">R24</text>
<text x="55.3" y="104.8" transform="rotate(-90 55.3 104.8)">1.2k</text>
<text x="58.4" y="104.7" transform="rotate(-90 58.4 104.7)">R25</text>
<text x="60.4" y="104.6" transform="rotate(-90 60.4 104.6)">10k</text>
<text x="63.4" y="104.7" transform="rotate(-90 63.4 104.7)">R26</text>
<text x="65.5" y="105" transform="rotate(-90 65.5 105)">1.2K</text>
<text x="68.5" y="104.7" transform="rotate(-90 68.5 104.7)">R27</text>
<text x="70.6" y="104.6" transform="rotate(-90 70.6 104.6)">10k</text>
<text x="77.7" y="107.5">C39</text>
<text x="96.3" y="102.5">BAT</text>
<text x="96.3" y="107.6">VSS</text>
<text x="96.3" y="105">TPAD</text>
<text x="112.5" y="107.6">SYSOFF</text>
<text x="116.7" y="105">/CE</text>
<text x="166.6" y="102.4">C38</text>
<text x="166.8" y="107.5">100nF</text>
<text x="186.4" y="102.5">EN</text>
<text x="197.1" y="102.5">NR</text>
<text x="212.3" y="107.5">C40</text>
<text x="254.3" y="103.7">4.7uF</text>
<text x="48.7" y="112.6">100nF</text>
<text x="77.7" y="112.6">10uF</text>
<text x="191.9" y="112.6">0R</text>
<text x="212.4" y="112.6">10nF</text>
<text x="218.4" y="109.8" transform="rotate(-90 218.4 109.8)">R28</text>
<text x="220.4" y="109.7" transform="rotate(-90 220.4 109.7)">30k</text>
<text x="267.4" y="108" transform="rotate(-90 267.4 108)">D7</text>
<text x="273.8" y="108" transform="rotate(-90 273.8 108)">D8</text>
<text x="191.4" y="114.6">R29</text>
<text x="134.6" y="140.3" transform="rotate(-90 134.6 140.3)">R33</text>
<text x="136.6" y="140.2" transform="rotate(-90 136.6 140.2)">10k</text>
<text x="160" y="142.8" transform="rotate(-90 160 142.8)">R30</text>
<text x="162" y="142.7" transform="rotate(-90 162 142.7)">20k</text>
<text x="110.4" y="147.9" transform="rotate(-90 110.4 147.9)">R37</text>
<text x="112.5" y="147.8" transform="rotate(-90 112.5 147.8)">10k</text>
<text x="214.2" y="151.9">BT1</text>
<text x="62.9" y="158">SW1</text>
<text x="209.7" y="156.2">+</text>
<text x="221.3" y="156.2">-</text>
<text x="82.3" y="163.4">IN</text>
<text x="91.3" y="166">/OUT</text>
<text x="91.8" y="163.4">OUT</text>
<text x="82.3" y="168.5">CLR</text>
<text x="82.3" y="173.6">VCC</text>
<text x="91.6" y="173.6">GND</text>
<text x="170.4" y="169.7">C41</text>
<text x="270.5" y="171.5">AGND</text>
<text x="57.1" y="178.4" transform="rotate(-90 57.1 178.4)">R31</text>
<text x="59.1" y="178.7" transform="rotate(-90 59.1 178.7)">100k</text>
<text x="142.2" y="174.6" transform="rotate(-90 142.2 174.6)">R36</text>
<text x="144.2" y="174.4" transform="rotate(-90 144.2 174.4)">10k</text>
<text x="160" y="174.6" transform="rotate(-90 160 174.6)">R32</text>
<text x="162" y="174.4" transform="rotate(-90 162 174.4)">10k</text>
<text x="170.6" y="174.8">100nF</text>
</g>
<g font-size="1.4" fill="#00a0a0">
<text x="128.7" y="42.6">VCOM</text>
<text x="90.6" y="50.7">DGND</text>
<text x="26" y="106" transform="rotate(-90 26 106)">CONN_2</text>
<text x="28.5" y="104" transform="rotate(-90 28.5 104)">P8</text>
<text x="199.8" y="116.8">DGND</text>
<text x="262.1" y="118">DGND</text>
<text x="37.3" y="121.8">DGND</text>
<text x="248.1" y="120.6">DGND</text>
<text x="120.8" y="137.2">G</text>
<text x="126.7" y="134.1" transform="rotate(-90 126.7 134.1)">D</text>
<text x="126.7" y="141.7" transform="rotate(-90 126.7 141.7)">S</text>
<text x="141.4" y="148">VCOM</text>
<text x="161" y="153.2" transform="rotate(-90 161 153.2)">D</text>
<text x="155" y="156.2">G</text>
<text x="161" y="160.7" transform="rotate(-90 161 160.7)">S</text>
<text x="235.8" y="156.9">P9</text>
<text x="263.3" y="171.4">DGND</text>
</g>
<g font-size="1.4" fill="#a00000">
<text x="263.9" y="104.1" transform="rotate(-90 263.9 104.1)">1</text>
<text x="270.3" y="104.1" transform="rotate(-90 270.3 104.1)">1</text>
<text x="263.9" y="110.5" transform="rotate(-90 263.9 110.5)">2</text>
<text x="270.3" y="110.5" transform="rotate(-90 270.3 110.5)">2</text>
</g>
<g font-size="1.1" fill="#00a0a0">
<text x="239.8" y="26">VCCA</text>
<text x="168.5" y="40.5">PWR_FLAG</text>
<text x="263" y="74.2">VCC</text>
<text x="74.5" y="98.4">+BATT</text>
<text x="159.6" y="130.1">+BATT</text>
<text x="263.7" y="142.8">+BATT</text>
<text x="204" y="149.2">+BATT</text>
<text x="262.4" y="155.1">PWR_FLAG</text>
<text x="254.8" y="158.6">PWR_FLAG</text>
<text x="262.5" y="158.6">PWR_FLAG</text>
<text x="270.1" y="158.6">PWR_FLAG</text>
<text x="65.6" y="169.5">+BATT</text>
</g>
</svg>
